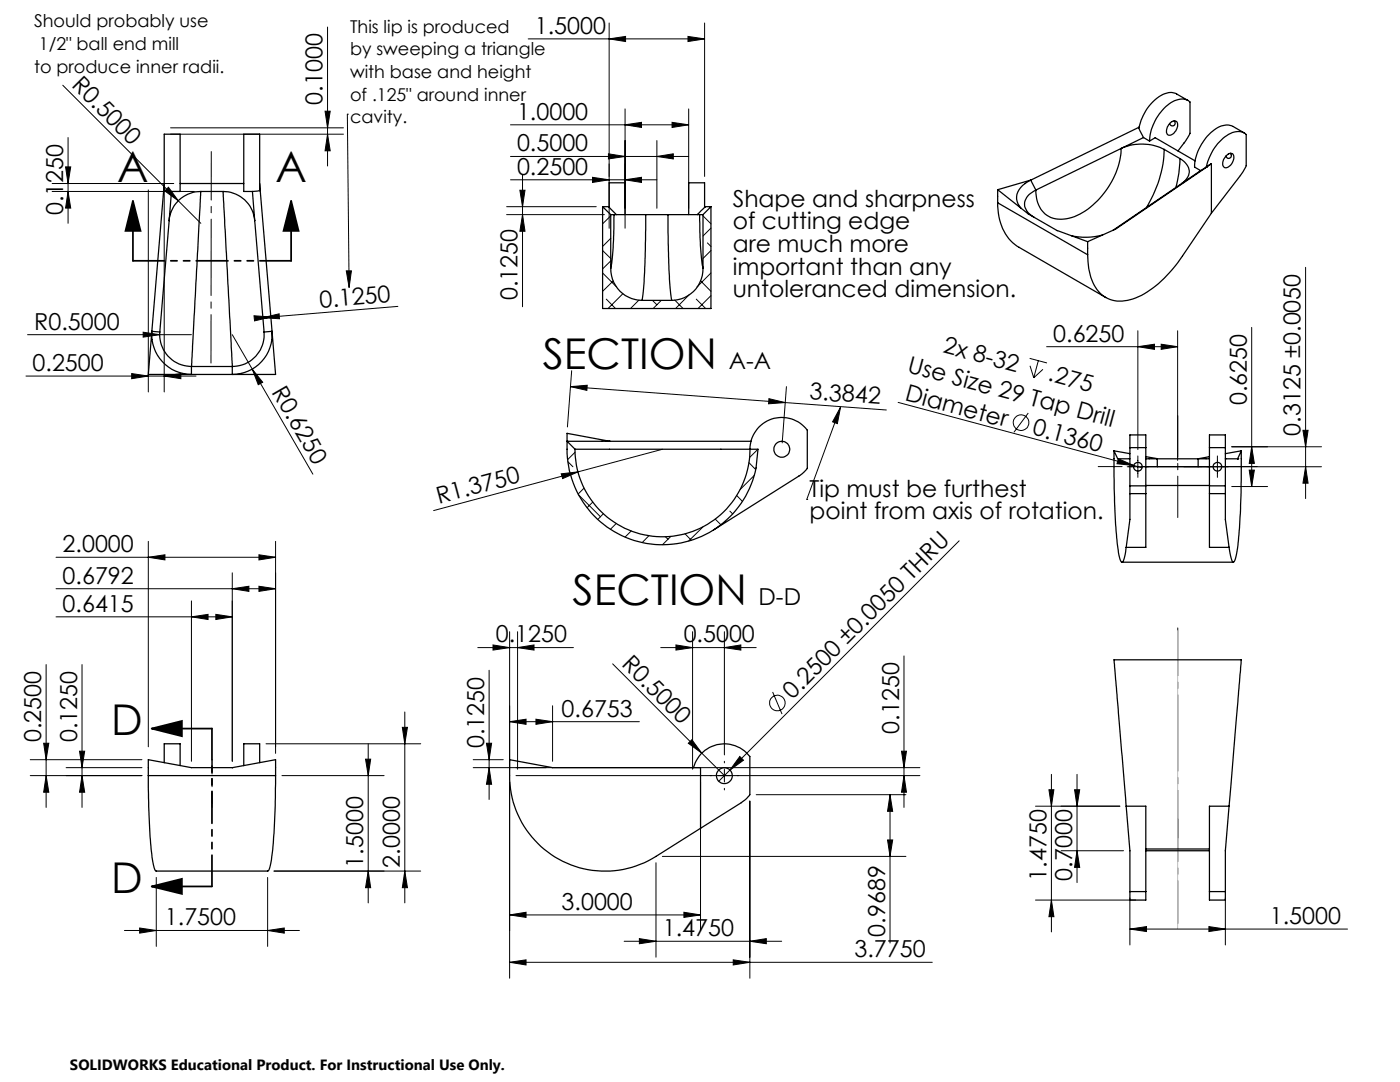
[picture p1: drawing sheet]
<svg xmlns="http://www.w3.org/2000/svg" width="279mm" height="216mm" viewBox="0 0 279 216" stroke-linecap="round" stroke-linejoin="round" font-family="sans-serif">
<g fill="none" stroke="#000" stroke-width=".2">
<path d="M12.5 17l27.6 27.6M65.4 5.4v27.7M105.4 7.8h35.2M121.6 7.8l3.2-.5v1zM121.6 4.6v40.9M137.3 7.3l3.3 .5-3.3 .5zM140.6 4.6v30.6M10.4 36.6h24.3M10.4 38.2h28.4M13.1 33.3h1l-.5 3.3zM13.6 27.4v17.2M13.6 38.2l.5 3.3h-1z"/>
<path d="M29.6 37.9v40.3M32.8 37.9v40.3M32.9 38.1l.7-.7 2 2.7zM34 25.5h34.5M34 26.8h34.5M64.9 22.2h1l-.5 3.3zM65.4 26.8l.5 3.3h-1zM69.3 22.8h.1M69.3 22.8l.4 34.6M101.9 24.9h35.5M101.9 31.2h35.5M101.9 35.9h29.2"/>
<path d="M103.8 38h1l-.5 3.2zM104.3 34.9v26.3M118.3 35.4l3.3 .5-3.3 .5zM121.4 30.7l3.3 .5-3.3 .5zM124.7 24.9l3.3-.5v1zM124.7 21.7v23.8M124.7 35.9l3.3-.5v1zM131.1 31.2l3.3-.5v1zM131.1 28v13.6M134.1 24.4l3.3 .5-3.3 .5zM137.4 21.7v19.9M69.1 54h1l-.4 3.4z"/>
<path d="M101.1 41.2h17.9M101.1 42.8h19.5M104.3 42.8l.5 3.3h-1zM120.3 54.5l2.7 2.8M120.3 50l1.6 1.6M121 59.7l1.8 1.9M121.9 43.1l-1.6 1.6M121.9 47.6l-1.6 1.6M121.9 52.1l-1.6 1.6M122.4 56.1l-2.1 2M124.3 58.6l-2.9 3M127.5 59.9l-1.7 1.7"/>
<path d="M130.2 59.9l.9 .9M132 59.9l-1.6 1.7M134.7 59.9l1.6 1.7M137.6 58.8l-2.8 2.8M139 59.7l1.8 1.9M139.8 56l2.1 2.1M140.3 43.1l1.6 1.6M141.2 48.5l.7 .7M141.9 45.5l-1.6 1.6M141.9 50l-1.6 1.6M141.9 54.5l-2.8 2.8M141.9 59l-2.6 2.6"/>
<path d="M260.6 53.3v46.2M5.2 75h33.9M5.5 66.8h32.7M26.3 74.5l3.3 .5-3.3 .6zM28.6 66.3l3.3 .5-3.3 .5zM32.8 75l3.3-.5v1.1zM46.4 66.8l3.9 6.9M50.3 73.7l2.1 2.6-.9 .5zM50.3 73.7l12.1 20.9M50.7 63l3.3 .3-3.2 .7zM52.5 63.4l3.2-.8 .1 1zM54 63.3l-1.5 .1"/>
<path d="M79.4 61.1l-25.4 2.2M113.8 77.2l42.9 3.1M113.8 77.2l3.4-.3-.1 1zM114.1 74l-.9 11.2M153.5 79.6l3.2 .7-3.3 .3zM157 77.2l-.9 11.2M205.5 71.5l3.5 .9M205.6 73l.7 2.4M207.2 72l-.9 3.4M208.1 73.7l-1.8 1.7M208.9 69.2h26.1M227.1 69.2l3.3-.5v1z"/>
<path d="M227.1 66v23.7M231.7 68.7l3.3 .5-3.3 .5zM235 66v25.9M249.8 65.3v31.8M112 94.5l3.4-.3-3.1 1.3zM113.3 92.1l1 1M114.8 90.2l-1.5 1.5M115.3 94.1h.1M115.5 98.8l4.3 4.3M116.6 97.4l-1.2 1.2M132.2 89.6l-45.7 12.3M147 98.9l1.2 1.1"/>
<path d="M149.5 92.3l1.3 1.4M150.5 94.9l-2.8 2.8M151.3 89.6l-1.7 1.7M156.7 80.3l20.2 1.5M161 99.7h.1M167.7 81.2l-6.7 18.5M167.7 81.2l-.6 3.3-.9-.3zM179.2 80.3l47.1 12.6M205.2 82.4l-2.8 3.9M223.2 91.5l3.1 1.4-3.4-.4zM225 93.1h4.2M226.3 92.9l1.6 .4"/>
<path d="M227.1 91v4.2M236.3 93.1h27.4M243 91v4.2M245.8 89.1h17.9M245.8 97.1h7.2M249.3 93.8h1l-.5 3.3zM249.8 89.1l.5 3.4h-1zM260 85.9h1.1l-.5 3.2zM260.6 93.1l.5 3.3h-1.1zM11.2 117.5h43.8M11.2 111.2h43.8M29.6 111.2l3.3-.5v1z"/>
<path d="M29.6 108v41M38.2 119.9v32M46.4 117.5l3.3-.5v1zM46.4 114.3v37.6M51.7 117l3.3 .5-3.3 .5zM51.7 110.7l3.3 .5-3.3 .5zM55 108v42.3M118.3 100.2l-1.1 1.1M120.4 102.5l-1.1 1.1M123 104.5l-1.2 1.1M126 105.9l-1.3 1.3M129.5 106.9l-1.3 1.4"/>
<path d="M132.8 107.1l.5 .5M133.9 107l-1.7 1.7M136.7 106.5l1.3 1.3M140.3 105.2l-2.9 2.7M142.7 103.6l1.2 1.1M145.7 102l.5 .6M191.4 107.9l-48 48M9.2 132.6v28.5M11.2 123.1h35.2M16.4 132.6v28.5M38.2 123.1l3.3-.5v1zM43.1 122.6l3.3 .5-3.3 .5z"/>
<path d="M95.4 129.2h19M97.6 133.7v25.8M98.4 128.7l3.3 .5-3.3 .5zM101.7 126v27.5M103.3 129.2l3.3-.5v1zM103.3 126v27.5M122.3 132.5l17.8 17.8M131.9 129.2h19M134.9 128.7l3.3 .5-3.3 .5zM138.2 126v27.5M144.6 129.2l3.2-.5v1zM144.6 126v24.6"/>
<path d="M154.2 138.1l1.9 4.4M180.4 130.9v30.2M6 154.8h22.3M6 151.6h22.3M8.7 148.3h1l-.5 3.3zM9.2 154.8l.5 3.3h-1zM13.2 153.2h15.1M15.9 149.9h1l-.5 3.3zM16.4 154.8l.5 3.3h-1zM53.1 148.4h30.9M56.3 154.8h20.4M73 151.5h1l-.5 3.3z"/>
<path d="M73.5 148.4v31.8M80.3 145.1h1l-.5 3.3zM80.8 142.1v38.1M94.4 153.2h89.2M94.4 151.6h6M97.1 148.3h1l-.5 3.3zM97.6 153.2l.5 3.3h-1zM101.7 144l3.3-.5v1zM101.7 144h25.9M101.7 156v39.2M103 154.8h80.6M107 143.5l3.3 .5-3.3 .5z"/>
<path d="M110.3 140.8v11.1M137.4 148.3l.7-.7 2 2.7zM139.8 156v29.7M140.1 150.3l4.5 4.5M144.6 151.9v.3M144.6 153.5v2.5M144.6 157.3v.3M147.6 151l.8 .7-2.7 2zM149.6 159.8v35.4M150.9 158.6h29.9M177.6 158.6v29.6M177.6 158.6l.6 3.3h-1.1z"/>
<path d="M179.9 149.9h1l-.5 3.3zM180.4 154.8l.5 3.3h-1zM209.3 157.6h1l-.5 3.3zM209.8 154.5v31.4M214.5 157.6h1l-.6 3.3zM214.9 154.5v21.6M31.2 175.1v13.7M53.4 175.1v13.7M54.7 173.8h29.3M73.5 173.8l.5 3.3h-1zM80.8 173.8l.5 3.3h-1zM130.9 172.2v18.8"/>
<path d="M132.2 170.9h48.6M177.1 167.6h1.1l-.6 3.3zM206.7 179.6h20M209.8 179.6l.5 3.3h-1zM211.8 169.8h12.4M214.9 169.8l.6 3.3h-1zM223.5 160.9h-16.8M225.5 179.2v9.4M244.5 179.2v9.4M24.8 185.7h35M27.9 185.2l3.3 .5-3.3 .5zM53.4 185.7l3.3-.5v1z"/>
<path d="M101.7 182.6l3.3-.6v1.1zM101.7 182.6h38.1M101.7 192l3.3-.5v1zM101.7 192h84.4M124.6 187.8h31.4M127.6 187.3l3.3 .5-3.3 .5zM136.5 182l3.3 .6-3.3 .5zM146.3 191.5l3.3 .5-3.3 .5zM149.6 187.8l3.3-.5v1zM225.5 185.4l3.3-.5v1zM225.5 185.4h43.4M241.3 184.9l3.2 .5-3.2 .5z"/>
<circle cx="203.8" cy="84.3" r="1.56"/>
<circle cx="155.1" cy="140.3" r="1.57"/>
</g>
<path d="M26.5 40.1l1.5 6h-3zM26.5 40.1v12M58.1 40.1l1.5 6h-3zM58.1 40.1v12M30.3 145.4h12M30.3 145.4l6-1.5v3zM30.3 176.9h12M30.3 176.9l6-1.5v3z" fill="none" stroke="#000" stroke-width=".35"/>
<path d="M235 103.3v-20.4" fill="none" stroke="#000" stroke-width=".2" stroke-dasharray="15.2 1.3 1.3 1.3" stroke-dashoffset="7"/>
<path d="M235 163.4v20.8" fill="none" stroke="#000" stroke-width=".2" stroke-dasharray="15.2 1.3 1.3 1.3" stroke-dashoffset="6.7"/>
<path d="M235 167.2v-41.9" fill="none" stroke="#000" stroke-width=".2" stroke-dasharray="15.2 1.3 1.3 1.3" stroke-dashoffset="5.7"/>
<path d="M42.3 151.6v8.7" fill="none" stroke="#000" stroke-width=".2" stroke-dasharray="15.2 1.3 1.3 1.3" stroke-dashoffset="12.8"/>
<path d="M42.1 72.5l.1-42.3" fill="none" stroke="#000" stroke-width=".2" stroke-dasharray="15.2 1.3 1.3 1.3" stroke-dashoffset="5.6"/>
<path d="M235 93.1h-15.8M250.9 93.1h-15.9" fill="none" stroke="#000" stroke-width=".2" stroke-dasharray="15.2 1.3 1.3 1.3" stroke-dashoffset="7.9"/>
<path d="M42.3 151.6v9.5" fill="none" stroke="#000" stroke-width=".2" stroke-dasharray="15.2 1.3 1.3 1.3" stroke-dashoffset="12.4"/>
<path d="M58.1 52h-31.5M42.3 145.4v31.5" fill="none" stroke="#000" stroke-width=".35" stroke-dasharray="6.3 1.3 1.3 1.3 1.3 1.3" stroke-dashoffset=".1"/>
<path d="M235 125.8v59.5" fill="none" stroke="#c0c0c0" stroke-width=".2"/>
<g fill="#000">
<path d="M32.9 38.1l.7-.7 2 2.7zM69.1 54h1l-.4 3.4zM28.6 66.3l3.3 .5-3.3 .5zM50.3 73.7l2.1 2.6-.9 .5zM112 94.5l3.4-.3-3.1 1.3zM167.7 81.2l-.6 3.3-.9-.3zM223.2 91.5l3.1 1.4-3.4-.4zM137.4 148.3l.7-.7 2 2.7zM147.6 151l.8 .7-2.7 2z"/>
<path d="M64.9 22.2h1l-.5 3.3zM65.4 26.8l.5 3.3h-1zM249.8 89.1l.5 3.4h-1zM249.3 93.8h1l-.5 3.3z"/>
<path d="M118.3 35.4l3.3 .5-3.3 .5zM124.7 35.9l3.3-.5v1z"/>
<path d="M134.1 24.4l3.3 .5-3.3 .5zM124.7 24.9l3.3-.5v1zM131.1 31.2l3.3-.5v1zM121.4 30.7l3.3 .5-3.3 .5z"/>
<path d="M58.1 40.1l1.5 6h-3zM26.5 40.1l1.5 6h-3z"/>
<path d="M26.3 74.5l3.3 .5-3.3 .6zM32.8 75l3.3-.5v1.1z"/>
<path d="M52.5 63.4l3.2-.8 .1 1zM50.7 63l3.3 .3-3.2 .7z"/>
<path d="M113.8 77.2l3.4-.3-.1 1zM153.5 79.6l3.2 .7-3.3 .3z"/>
<path d="M227.1 69.2l3.3-.5v1zM231.7 68.7l3.3 .5-3.3 .5z"/>
<path d="M260.6 93.1l.5 3.3h-1.1zM260 85.9h1.1l-.5 3.2z"/>
<path d="M29.6 111.2l3.3-.5v1zM51.7 110.7l3.3 .5-3.3 .5zM134.9 128.7l3.3 .5-3.3 .5zM144.6 129.2l3.2-.5v1zM121.6 7.8l3.2-.5v1zM137.3 7.3l3.3 .5-3.3 .5z"/>
<path d="M51.7 117l3.3 .5-3.3 .5zM46.4 117.5l3.3-.5v1zM107 143.5l3.3 .5-3.3 .5zM101.7 144l3.3-.5v1z"/>
<path d="M38.2 123.1l3.3-.5v1zM43.1 122.6l3.3 .5-3.3 .5zM27.9 185.2l3.3 .5-3.3 .5zM53.4 185.7l3.3-.5v1zM101.7 192l3.3-.5v1zM146.3 191.5l3.3 .5-3.3 .5zM127.6 187.3l3.3 .5-3.3 .5zM149.6 187.8l3.3-.5v1zM225.5 185.4l3.3-.5v1zM241.3 184.9l3.2 .5-3.2 .5z"/>
<path d="M98.4 128.7l3.3 .5-3.3 .5zM103.3 129.2l3.3-.5v1z"/>
<path d="M9.2 154.8l.5 3.3h-1zM8.7 148.3h1l-.5 3.3zM80.8 173.8l.5 3.3h-1zM80.3 145.1h1l-.5 3.3zM97.6 153.2l.5 3.3h-1zM97.1 148.3h1l-.5 3.3z"/>
<path d="M16.4 154.8l.5 3.3h-1zM15.9 149.9h1l-.5 3.3z"/>
<path d="M30.3 145.4l6-1.5v3zM30.3 176.9l6-1.5v3z"/>
<path d="M73 151.5h1l-.5 3.3zM73.5 173.8l.5 3.3h-1zM13.1 33.3h1l-.5 3.3zM13.6 38.2l.5 3.3h-1zM179.9 149.9h1l-.5 3.3zM180.4 154.8l.5 3.3h-1zM177.6 158.6l.6 3.3h-1.1zM177.1 167.6h1.1l-.6 3.3zM214.5 157.6h1l-.6 3.3zM214.9 169.8l.6 3.3h-1zM103.8 38h1l-.5 3.2zM104.3 42.8l.5 3.3h-1z"/>
<path d="M209.8 179.6l.5 3.3h-1zM209.3 157.6h1l-.5 3.3z"/>
<path d="M136.5 182l3.3 .6-3.3 .5zM101.7 182.6l3.3-.6v1.1z"/>
</g>
<g fill="none" stroke="#000" stroke-width=".25">
<path d="M32.7 38l1.5 .2M32.7 38h.1v-11.2h3.1v11.4h-1.7M32.7 38l-2.4 28.1M32.8 36.6l-.1 1.4M34.2 38.2l-.4 5.8M35.9 36.6h12.7M40.1 38.2a6.3 6.3 0 0 0-6.3 5.8M40.1 38.2l-1.9 34.9M40.1 38.2h4.4M44.5 38.2a6.3 6.3 0 0 1 6.3 5.8M44.5 38.2l1.9 34.9M50.4 38.2l.4 5.8"/>
<path d="M51.8 38v-11.2h-3.2v11.4h1.8M51.8 38l-1.4 .2M51.8 38h.1M51.8 36.6l.1 1.4M51.9 38l3.1 36.7h-25.4l.7-8.6M199.1 37.9v2.6M199.1 37.9l6.1 4.8 5.8 3.3M205.7 35.9a4.2 4.2 0 0 0-2.8 3.8 3.3 3.3 0 0 0 .9 1.9M205.7 35.9l-6.6 2M205.7 35.9h.1M205.7 35.9l1 2M206.7 37.9a3.4 3.4 0 0 0-2.2 3 3.2 3.2 0 0 0 1.8 2.4"/>
<path d="M227.2 25.4l1 2M227.2 25.4l-21.5 10.5M227.3 25.4h-.1M228.2 27.4l-21.5 10.5M228.2 27.4l1.2 .8M229.4 28.2a9.7 9.7 0 0 1 5.1-8.1 2.67 2.67 0 0 1 3 .3v6.2l-.9 1.5-1.5 2M229.4 28.2l1.1-.7 8 4.6M232.3 29.8a10 10 0 0 0-8.6-.2 16 16 0 0 1-9.8 13.8 5 5 0 0 1-6.4-2.1l-.5-1.3-.3-2.1M232.3 29.8a23.6 23.6 0 0 1-3.5 11.6M232.3 29.8l3.2 1.8M233.5 24.5a.78 .78 0 0 1 .9-.4 .78 .78 0 0 1 .6 .7 2.18 2.18 0 0 1-1.7 2.2 1.07 1.07 0 0 1-.3-1.7zM234.3 24.1a.56 .56 0 0 1 0 1 .56 .56 0 0 1-.9-.4"/>
<path d="M235.5 31.6a2.77 2.77 0 0 1 1.6 3.7l-.7 .8-.6 .5M235.5 31.6a21.2 21.2 0 0 1-.8 5.8M237.1 20l-2.3-1.2a3.4 3.4 0 0 0-3.8 .7 10 10 0 0 0-3.7 6l-.1-.1M239.6 34l-17.5 12M240.8 33.3l-1.2 .7M240.8 33.2a9.7 9.7 0 0 1 5.1-6.7 2.65 2.65 0 0 1 2.8 .3v6.3l-.1 .2-1.1 1.7-5.7 7.5M240.8 33.2v.1M240.8 33.2l.1 .1M240.9 33.3l-18.3 12.4-5.5 2.5M240.9 33.3h-.1M241.8 32.7l-.9 .6M241.8 32.7v9.8"/>
<path d="M241.8 32.7l-1 .5M244.6 31.2a1.07 1.07 0 0 1 1.5-.4 1.96 1.96 0 0 1-1.7 2.6 1.55 1.55 0 0 1 .2-2.2zM245.5 30.6l.2 .4a.56 .56 0 0 1-.4 .6h-.3l-.3-.4M248.3 26.5l-2.2-1.3a4 4 0 0 0-4.4 1.3 10 10 0 0 0-3.3 6.8l1.2 .7M33.8 44l-1.9 22.3M50.8 44l1.9 22.3M120.3 41.2h1.3v-4.7h3.1v6.3M120.3 41.2v20.4h21.6v-20.4M120.3 41.2l1.6 1.6M121.5 41.2l1.5 1.6M121.9 53.5a6.3 6.3 0 0 0 6.2 6.4M121.9 42.8v10.7"/>
<path d="M121.9 42.8h.7M122.6 42.8l-.2 6.5-.5 4.2M122.6 42.8h6.3M128.1 59.9h6M128.9 42.8l-.2 11.3-.6 5.8M128.9 42.8h4.4M133.3 42.8l.2 10.8 .6 6.3M133.3 42.8h6.3M139.6 42.8l.2 6 .5 4.7M139.6 42.8h.7M140.3 53.5a6.3 6.3 0 0 1-6.2 6.4M140.3 42.8v10.7"/>
<path d="M140.6 41.4l-1.5 1.4M140.6 41.2v-4.7h-3.2v6.3M140.6 41.2h1.3M140.6 41.2v.2M140.7 41.2l-.1 .2M141.9 41.2l-1.6 1.6M199.1 40.5a9.7 9.7 0 0 0 4.3 8.9l17.3 10M199.1 40.5l18 10.3M211 46l6.1 2.2M217.1 48.2v2.6M220.1 46.9a13.1 13.1 0 0 1-6.2 .2M241.8 42.5l-5.8 8.5a21.1 21.1 0 0 1-9.9 8.7 6.1 6.1 0 0 1-8.4-4.3l-.4-1.8-.2-2.8"/>
<path d="M30.3 66.1a8 8 0 0 0 7.9 8.6M30.3 66.1l1.6 .2M30.3 66.1h.1M31.9 66.3a6.3 6.3 0 0 0 6.3 6.8M38.2 73.1v1.6M38.2 73.1h8.2M46.4 73.1v1.6M52.7 66.3a6.3 6.3 0 0 1-6.3 6.8M54.3 66.1a8 8 0 0 1-7.9 8.6M54.3 66.1l-1.6 .2M114.8 89.6a17.5 17.5 0 0 0 17.4 17.5 17.5 17.5 0 0 0 17.5-17.5M114.8 89.6h34.9"/>
<path d="M121.7 88.1l-8.5-1.6v3.1a19 19 0 0 0 17.1 19 19 19 0 0 0 20.6-15.2l.4-3.8h-1.6M121.7 88.1h-8.5l1.6 1.5M121.7 88.1h28.2M149.7 89.6a6.3 6.3 0 0 1 4.3-6 6.3 6.3 0 0 1 7.1 2.2v7.7l-.6 .6-.8 .8-17.3 10.9M222.3 90l.1 8.4a70.7 70.7 0 0 0 1.2 13.3v.2a.3 .3 0 0 0 .3 .3 .3 .3 0 0 0 .3-.4l.6-2.6M222.3 90l.8 1.5h2.4M222.3 90l3.2 .5M225.5 89.3v-2.5h3.2v2.5M225.5 96.9v1.6M225.5 89.3v7.6M225.5 98.5v5.1l-.7 5.6M225.5 89.3h3.2"/>
<path d="M225.5 98.5h3.2M225.5 96.9h3.2M228.7 96.9v1.6M228.7 91.5h10.4M228.7 89.3v7.6M228.7 98.5v10.7h-3.9M228.7 96.9h12.7M228.7 93.1h12.7M228.7 91.1l2.2 .4M231 91.5v1.6M239.1 91.5v1.6M239.1 91.5h2.3"/>
<path d="M241.4 89.3v-2.5h3.1v2.5M241.4 96.9v1.6M241.4 89.3v7.6M241.4 98.5v10.7h3.9M241.4 89.3h3.1M241.4 98.5h3.1M241.4 96.9h3.1M241.4 91.1l-2.3 .4M244.5 96.9v1.6M244.5 89.3v7.6M244.5 98.5v5.1l.8 5.6M244.5 91.5h2.5"/>
<path d="M247 91.5h.1M247.7 90v9.2a58.3 58.3 0 0 1-1.3 12.7 .29 .29 0 0 1-.3 .3 .29 .29 0 0 1-.2-.4l-.6-2.6M247.7 90l-.7 1.5M247.7 90l-3.2 .5M223.9 112.2h22.2M29.6 154.8l.1 7.7a46.3 46.3 0 0 0 1.2 11l.2 .3h22.3a2.52 2.52 0 0 0 .7-1.9l.1-.9a139.7 139.7 0 0 0 .8-16.2M29.6 154.8h25.4M32.8 152.2v-3.8h3.1v4.4M46.4 153.2l8.6-1.6v3.2M46.4 153.2h-8.2l-8.6-1.6v3.2M51.8 152.2v-3.8h-3.2v4.4M138.4 153.2a6.4 6.4 0 0 1 4.9-4.7 6.4 6.4 0 0 1 6.3 2.5v7.6l-.5 .6-1.1 1-17.1 10.7a19 19 0 0 1-29.2-16.1v-3.2l8.6 1.6h29.5v12.1"/>
<path d="M224.8 160.9l-2.5-29.2h25.4l-2.4 29.2M224.8 160.9h3.9v17M224.8 160.9l.7 8.9v8.1M225.5 177.9v1.7h3.2v-1.7M225.5 177.9h3.2M228.7 169.4h12.7M228.7 169.8h12.7M241.4 177.9v1.7h3.1v-1.7M241.4 177.9h3.1M245.3 160.9h-3.9v17M245.3 160.9l-.8 8.9v8.1"/>
<circle cx="156" cy="89.6" r="1.59"/>
<circle cx="227.1" cy="93.1" r=".86"/>
<circle cx="243" cy="93.1" r=".86"/>
<circle cx="144.6" cy="154.8" r="1.59"/>
</g>
<g font-size="8.5">
<text x="23.4" y="36.3">A</text>
<text x="55" y="36.3">A</text>
<text x="108.3" y="73.6">SECTION</text>
<text x="114.3" y="120.8">SECTION</text>
<text x="22.2" y="146.6">D</text>
<text x="22.2" y="178.1">D</text>
</g>
<g font-size="4.7">
<text x="106.7" y="6.7">1.5000</text>
<text x="14.1" y="17.2" transform="rotate(45 14.1 17.2)">R0.5000</text>
<text x="64.4" y="20.9" transform="rotate(-90 64.4 20.9)">0.1000</text>
<text x="103.2" y="23.9">1.0000</text>
<text x="103.2" y="30.2">0.5000</text>
<text x="103.2" y="34.8">0.2500</text>
<text x="146.2" y="41.2">Shape and sharpness</text>
<text x="12.6" y="42.9" transform="rotate(-90 12.6 42.9)">0.1250</text>
<text x="146.2" y="45.7">of cutting edge</text>
<text x="146.2" y="50.3">are much more</text>
<text x="103.3" y="59.9" transform="rotate(-90 103.3 59.9)">0.1250</text>
<text x="146.2" y="54.8">important than any</text>
<text x="146.2" y="59.3">untoleranced dimension.</text>
<text x="6.8" y="65.8">R0.5000</text>
<text x="63.9" y="61.4" transform="rotate(-5 63.9 61.4)">0.1250</text>
<text x="188" y="70.3" transform="rotate(15 188 70.3)">2x 8-32</text>
<text x="210.2" y="68.2">0.6250</text>
<text x="6.5" y="74">0.2500</text>
<text x="145.4" y="73.6">A-A</text>
<text x="180.9" y="74.2" transform="rotate(15 180.9 74.2)">Use Size 29 Tap Drill</text>
<text x="209" y="75.9" transform="rotate(15 209 75.9)">.275</text>
<text x="54.1" y="78.2" transform="rotate(60 54.1 78.2)">R0.6250</text>
<text x="161.5" y="79.6" transform="rotate(4 161.5 79.6)">3.3842</text>
<text x="180.4" y="79.8" transform="rotate(15 180.4 79.8)">Diameter</text>
<text x="248.8" y="80.8" transform="rotate(-90 248.8 80.8)">0.6250</text>
<text x="205.8" y="86.6" transform="rotate(15 205.8 86.6)">0.1360</text>
<text x="259.6" y="86.9" transform="rotate(-90 259.6 86.9)">0.3125 ±0.0050</text>
<text x="87.6" y="100.6" transform="rotate(-15 87.6 100.6)">R1.3750</text>
<text x="161.5" y="99.1">Tip must be furthest</text>
<text x="161.5" y="103.6">point from axis of rotation.</text>
<text x="12.5" y="110.2">2.0000</text>
<text x="12.5" y="116.5">0.6792</text>
<text x="12.5" y="122.1">0.6415</text>
<text x="151.4" y="120.8">D-D</text>
<text x="98.9" y="128.2">0.1250</text>
<text x="136.4" y="128.2">0.5000</text>
<text x="123.9" y="132.7" transform="rotate(45 123.9 132.7)">R0.5000</text>
<text x="112.1" y="143">0.6753</text>
<text x="158.2" y="139.7" transform="rotate(-45 158.2 139.7)">0.2500 ±0.0050 THRU</text>
<text x="8.2" y="148.1" transform="rotate(-90 8.2 148.1)">0.2500</text>
<text x="15.4" y="148.1" transform="rotate(-90 15.4 148.1)">0.1250</text>
<text x="96.6" y="149.3" transform="rotate(-90 96.6 149.3)">0.1250</text>
<text x="179.4" y="146.4" transform="rotate(-90 179.4 146.4)">0.1250</text>
<text x="72.5" y="173.1" transform="rotate(-90 72.5 173.1)">1.5000</text>
<text x="79.8" y="173.1" transform="rotate(-90 79.8 173.1)">2.0000</text>
<text x="208.8" y="175.8" transform="rotate(-90 208.8 175.8)">1.4750</text>
<text x="214" y="175.8" transform="rotate(-90 214 175.8)">0.7000</text>
<text x="32.9" y="184.7">1.7500</text>
<text x="112.1" y="181.5">3.0000</text>
<text x="253.4" y="184.4">1.5000</text>
<text x="132.3" y="186.8">1.4750</text>
<text x="170.5" y="191">3.7750</text>
<text x="176.6" y="186.9" transform="rotate(-90 176.6 186.9)">0.9689</text>
</g>
<g font-size="3.5">
<text x="6.8" y="5.4">Should probably use</text>
<text x="7.8" y="10">1/2&quot; ball end mill</text>
<text x="69.9" y="6.5">This lip is produced</text>
<text x="69.9" y="11">by sweeping a triangle</text>
<text x="6.8" y="14.5">to produce inner radii.</text>
<text x="69.9" y="15.6">with base and height</text>
<text x="69.9" y="20.1">of .125&quot; around inner</text>
<text x="69.9" y="24.6">cavity.</text>
</g>
<text font-size="3" x="14" y="213.5">SOLIDWORKS Educational Product. For Instructional Use Only.</text>
</svg>
